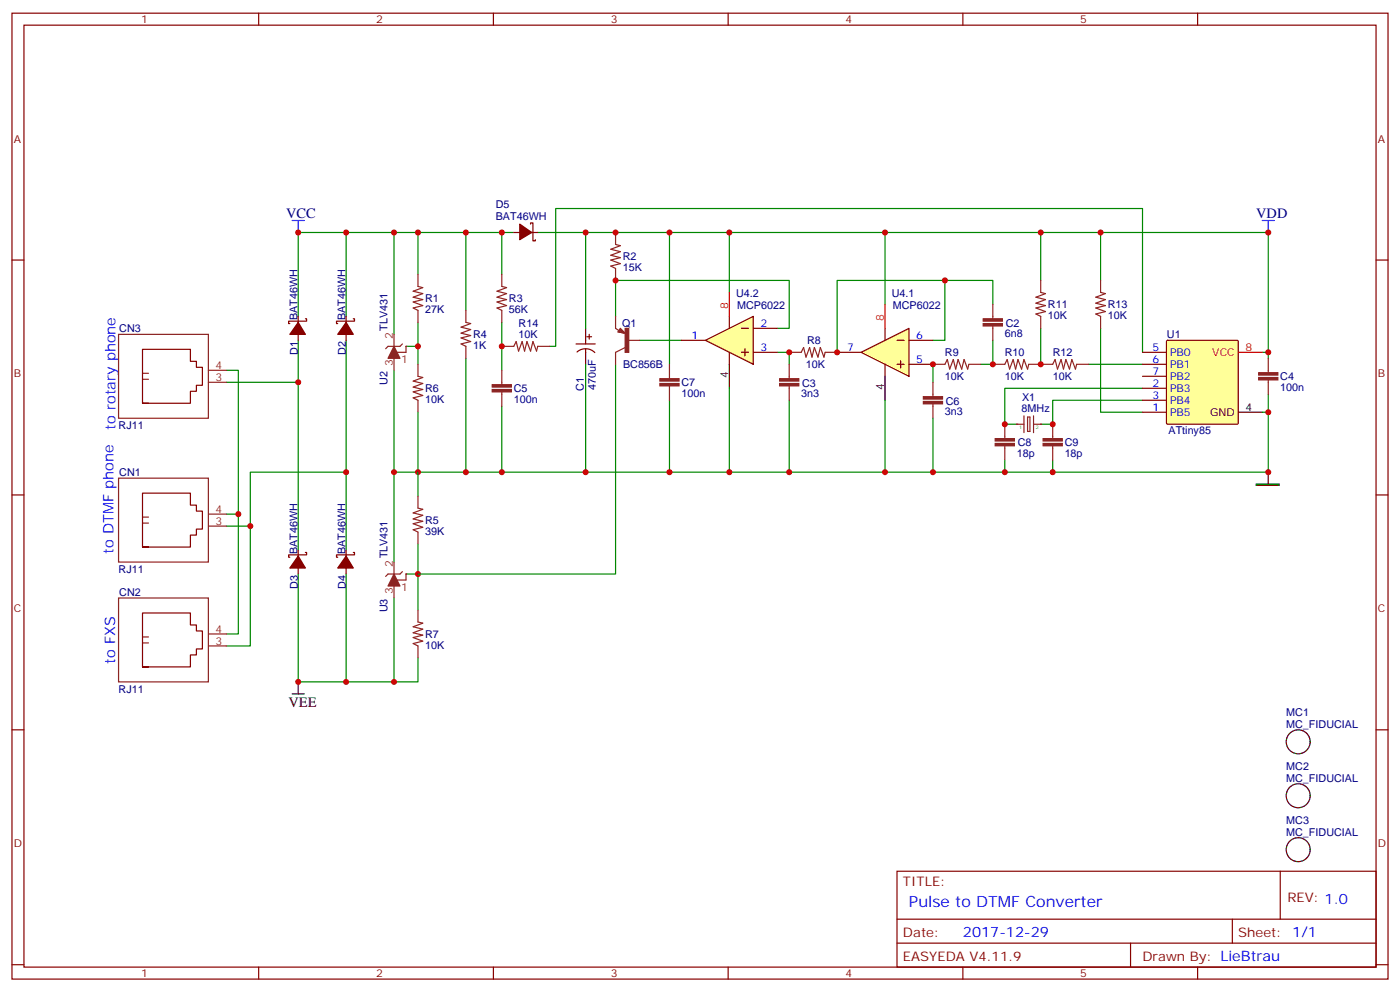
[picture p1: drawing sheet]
<svg xmlns="http://www.w3.org/2000/svg" width="412mm" height="292mm" viewBox="0 0 412 292" stroke-linecap="round" stroke-linejoin="round" font-family="sans-serif">
<g fill="none" stroke="#870000" stroke-width=".35">
<path d="M3.5 3.9h405.4v284.3h-405.4zM7.1 7.4h398.2v277.3h-398.2zM76.2 3.9v3.5M145.3 3.9v3.5M214.5 3.9v3.5M283.6 3.9v3.5M352.8 3.9v3.5M3.5 76.6h3.6M405.3 76.6h3.6M3.5 145.7h3.6M405.3 145.7h3.6M3.5 214.8h3.6"/>
<path d="M405.3 214.8h3.6M264.2 256.5h141.1v28.2h-141.1zM377.1 256.5v14.1M264.2 270.6h141.1M264.2 277.6h141.1M333 277.6v7.1M363 270.6v7M3.5 284h3.6M76.2 284.7v3.5M145.3 284.7v3.5M214.5 284.7v3.5M283.6 284.7v3.5"/>
<path d="M352.8 284.7v3.5M405.3 284h3.6"/>
</g>
<path d="M116.1 68.4v30M123.1 80.8v-12.4h-35.3v24.7M66.7 109h3.5v42.3M87.8 100.2v61.7M102 100.2v61.7M116.1 109v30h7v-17.6M119.6 102h3.5v5.2M102 139h-28.3v15.9M66.7 151.3h3.5v35.3h-3.5M66.7 154.9h7v35.2h-7M119.6 169h3.5M123.1 160.2v19.4" fill="none" stroke="#008700" stroke-width=".35"/>
<circle cx="123.1" cy="169" r=".88" fill="#c00"/>
<g fill="none" stroke="#008700" stroke-width=".35">
<path d="M123.1 68.4h14.1v23M137.2 68.4h10.6v12.4M158.4 68.4h14.1v28.3M172.5 68.4h42.3v17.7M214.8 68.4h45.9v21.2M260.7 68.4h45.9v14.2M306.6 68.4h67v37.1M147.8 94.9v14.1M181.3 82.6h51.2v14.1h-3.5M278.3 82.6h-31.7v21.1M292.5 89.6v-7h-14.2v17.6h-3.5M137.2 105.5v33.5h-14.1"/>
<path d="M147.8 119.6v19.4h-10.6M181.3 107.2v61.8h-58.2M229 103.7h3.5v3.5M232.5 117.8v21.2h28.2M260.7 117.8v21.2h14.1v-15.9M292.5 100.2v7h-3.6M373.6 116.1v5.3h-1.8M116.1 176v24.7h7v-7"/>
</g>
<path d="M86.1 64.9h3.5M87.8 64.9v3.5M371.8 64.9h3.6M373.6 64.9v3.5" fill="none" stroke="#00f" stroke-width=".35"/>
<path d="M86.1 204.3h3.5M87.8 200.7v3.6" fill="none" stroke="#000" stroke-width=".35"/>
<circle cx="70.2" cy="151.3" r=".88" fill="#c00"/>
<path d="M147.8 68.4h3.5M172.5 107.2v31.8h42.3M214.8 114.3v24.7h17.7M116.1 139v26.5M147.8 139h24.7" fill="none" stroke="#008700" stroke-width=".35"/>
<circle cx="147.8" cy="68.4" r=".88" fill="#c00"/>
<path d="M102 68.4v24.7M87.8 169v31.7h14.2v-31.7" fill="none" stroke="#008700" stroke-width=".35"/>
<circle cx="87.8" cy="200.7" r=".88" fill="#c00"/>
<path d="M102 200.7h14.1" fill="none" stroke="#008700" stroke-width=".35"/>
<g fill="#c00">
<circle cx="116.1" cy="200.7" r=".88"/>
<circle cx="102" cy="200.7" r=".88"/>
</g>
<path d="M123.1 94.9v7.1" fill="none" stroke="#008700" stroke-width=".35"/>
<circle cx="123.1" cy="102" r=".88" fill="#c00"/>
<path d="M181.3 82.6v10.5M66.7 112.5h21.1M188.4 100.2h12.3M274.8 107.2v5.3" fill="none" stroke="#008700" stroke-width=".35"/>
<circle cx="87.8" cy="112.5" r=".88" fill="#c00"/>
<path d="M161.9 102h1.8v-40.6h172.8v42.3" fill="none" stroke="#008700" stroke-width=".35"/>
<circle cx="214.8" cy="68.4" r=".88" fill="#c00"/>
<path d="M197.2 68.4v38.8M197.2 117.8v21.2" fill="none" stroke="#008700" stroke-width=".35"/>
<g fill="#c00">
<circle cx="197.2" cy="68.4" r=".88"/>
<circle cx="260.7" cy="68.4" r=".88"/>
<circle cx="306.6" cy="68.4" r=".88"/>
<circle cx="373.6" cy="68.4" r=".88"/>
</g>
<path d="M371.8 103.7h1.8" fill="none" stroke="#008700" stroke-width=".35"/>
<g fill="#c00">
<circle cx="172.5" cy="68.4" r=".88"/>
<circle cx="137.2" cy="68.4" r=".88"/>
<circle cx="87.8" cy="68.4" r=".88"/>
<circle cx="123.1" cy="68.4" r=".88"/>
<circle cx="116.1" cy="68.4" r=".88"/>
<circle cx="102" cy="68.4" r=".88"/>
<circle cx="278.3" cy="82.5" r=".88"/>
</g>
<path d="M324.2 96.7v24.7h12.3M336.5 114.3h-40.5v10.6h3.5M336.5 117.8h-26.4v7.1h-3.5M296 135.5v3.5h14.1v-3.5M373.6 121.4v17.6h-63.5" fill="none" stroke="#008700" stroke-width=".35"/>
<circle cx="373.6" cy="121.4" r=".88" fill="#c00"/>
<path d="M320.7 107.2h15.8" fill="none" stroke="#008700" stroke-width=".35"/>
<circle cx="373.6" cy="103.7" r=".88" fill="#c00"/>
<path d="M324.2 68.4v14.2" fill="none" stroke="#008700" stroke-width=".35"/>
<g fill="#c00">
<circle cx="324.2" cy="68.4" r=".88"/>
<circle cx="260.7" cy="139" r=".88"/>
<circle cx="232.5" cy="139" r=".88"/>
<circle cx="214.8" cy="139" r=".88"/>
<circle cx="123.1" cy="139" r=".88"/>
<circle cx="172.5" cy="139" r=".88"/>
<circle cx="137.2" cy="139" r=".88"/>
<circle cx="147.8" cy="139" r=".88"/>
<circle cx="116.1" cy="139" r=".88"/>
</g>
<path d="M123.1 139v7" fill="none" stroke="#008700" stroke-width=".35"/>
<g fill="#c00">
<circle cx="73.7" cy="154.9" r=".88"/>
<circle cx="102" cy="139" r=".88"/>
<circle cx="197.2" cy="139" r=".88"/>
</g>
<path d="M274.8 139h21.2" fill="none" stroke="#008700" stroke-width=".35"/>
<g fill="#c00">
<circle cx="274.8" cy="139" r=".88"/>
<circle cx="296" cy="139" r=".88"/>
<circle cx="310.1" cy="139" r=".88"/>
</g>
<path d="M370.1 142.5h6.7v.4h-6.7z" fill="#000" stroke="#000" stroke-width=".35"/>
<path d="M373.6 139v3.5" fill="none" stroke="#000" stroke-width=".35"/>
<circle cx="373.6" cy="139" r=".88" fill="#c00"/>
<g fill="none" stroke="#000" stroke-width=".35">
<circle cx="382.4" cy="218.4" r="3.5"/>
<circle cx="382.4" cy="234.2" r="3.5"/>
<circle cx="382.4" cy="250.1" r="3.5"/>
</g>
<path d="M253.6 103.7l14.2-7v14.1z" fill="#ff9" stroke="#870000" stroke-width=".35"/>
<path d="M260.7 96.7v3.5M246.6 103.7h7M260.7 107.2v3.6M264.2 100.2h2.1M264.2 107.2h2.1M265.3 106.2v2.1M267.8 100.2h7M267.8 107.2h7" fill="none" stroke="#870000" stroke-width=".35"/>
<path d="M260.7 89.6v7.1" fill="none" stroke="#f00" stroke-width=".35"/>
<path d="M260.7 110.8v7" fill="none" stroke="#000" stroke-width=".35"/>
<path d="M207.8 100.2l14.1-7.1v14.1z" fill="#ff9" stroke="#870000" stroke-width=".35"/>
<g fill="none" stroke="#870000" stroke-width=".35">
<path d="M172.9 99.1h1.4M173.6 98.4v1.4M214.8 93.1v3.6M218.4 96.7h2.1M221.9 96.7h7.1M169.7 101.2h5.6M170 103.6a3.8 3.8 0 0 1 5.2 .2M172.5 100.2v1M172.5 102.7v1M200.7 100.2h7.1M214.8 103.7v3.5M218.4 103.7h2.1"/>
<path d="M219.4 102.7v2.1M221.9 103.7h7.1"/>
</g>
<path d="M214.8 86.1v7" fill="none" stroke="#f00" stroke-width=".35"/>
<path d="M172.5 96.7v3.5M172.5 103.7v3.5M214.8 107.2v7.1" fill="none" stroke="#000" stroke-width=".35"/>
<path d="M116.1 98.4v3.6M116.1 105.5v3.5M118.5 101.2l-.7 .8h-3.5l-.7 .7M119.6 102v1.7h-2.8" fill="none" stroke="#8c2424" stroke-width=".35"/>
<circle cx="119.6" cy="102" r=".18" fill="#8c2424"/>
<path d="M116.1 102l1.7 3.5h-3.5z" fill="#8c2424" stroke="#8c2424" stroke-width=".35"/>
<path d="M116.1 165.5v3.5M116.1 172.5v3.5M118.5 168.3l-.7 .7h-3.5l-.7 .7M119.6 169v1.7h-2.8" fill="none" stroke="#8c2424" stroke-width=".35"/>
<circle cx="119.6" cy="169" r=".18" fill="#8c2424"/>
<path d="M116.1 169l1.7 3.5h-3.5z" fill="#8c2424" stroke="#8c2424" stroke-width=".35"/>
<path d="M123.1 80.8v3.5l1.4 .4-2.8 1 2.8 .7-2.8 1.1 2.8 .7-2.8 .7 2.8 1.1-2.8 .7 1.4 .7v3.5M137.2 91.4v3.5l1.4 .3-2.8 1.1 2.8 .7-2.8 1.1 2.8 .7-2.8 .7 2.8 1-2.8 .7 1.4 .8v3.5M147.8 80.8v3.5l1.4 .4-2.8 1 2.8 .7-2.8 1.1 2.8 .7-2.8 .7 2.8 1.1-2.8 .7 1.4 .7v3.5M123.1 107.2v3.6l1.4 .3-2.8 1.1 2.8 .7-2.8 1 2.8 .8-2.8 .7 2.8 1-2.8 .7 1.4 .7v3.6M147.8 102h3.5l.7-1.5 .8 2.9 1-2.9 .7 2.9 .7-2.9 1.1 2.9 .7-2.9 1 2.9 .4-1.4h3.5M123.1 146v3.6l1.4 .3-2.8 1.1 2.8 .7-2.8 1.1 2.8 .7-2.8 .7 2.8 1-2.8 .7 1.4 .7v3.6M123.1 179.6v3.5l1.4 .3-2.8 1.1 2.8 .7-2.8 1.1 2.8 .7-2.8 .7 2.8 1-2.8 .7 1.4 .7v3.6" fill="none" stroke="#8c2424" stroke-width=".35"/>
<circle cx="147.8" cy="102" r=".88" fill="#c00"/>
<path d="M181.3 68.4v3.6l1.4 .3-2.8 1.1 2.8 .7-2.8 1 2.8 .7-2.8 .8 2.8 1-2.8 .7 1.4 .7v3.6M147.8 109v4.2M147.8 115.4v4.2" fill="none" stroke="#8c2424" stroke-width=".35"/>
<g fill="#8c2424" stroke="#8c2424" stroke-width=".35">
<path d="M145 114.7h5.6v.7h-5.6z"/>
<path d="M145 113.2h5.6v.7h-5.6z"/>
</g>
<g fill="#c00">
<circle cx="181.3" cy="68.4" r=".88"/>
<circle cx="181.3" cy="82.5" r=".88"/>
</g>
<path d="M181.3 93.1v3.6l1.1 .7M182.4 97.7l.3-.3 .7 .3h-.7M182.7 96.7l1.4 1.4-2.1-.4zM182.7 97l1.1 1.1-1.4-.4zM184.1 102.3l-2.8 1.4v3.5M184.9 100.2h3.5M197.2 107.2v4.3M197.2 113.6v4.2M232.5 103.7h3.5l.7-1.4 .7 2.8 1.1-2.8 .7 2.8 .7-2.8 1 2.8 .8-2.8 1 2.8 .4-1.4h3.5" fill="none" stroke="#8c2424" stroke-width=".35"/>
<g fill="#8c2424" stroke="#8c2424" stroke-width=".35">
<path d="M184.1 96.7h1.1v7h-1.1z"/>
<path d="M194.4 112.9h5.6v.7h-5.6z"/>
<path d="M194.4 111.5h5.6v.7h-5.6z"/>
</g>
<g fill="#c00">
<circle cx="246.6" cy="103.7" r=".88"/>
<circle cx="232.5" cy="103.7" r=".88"/>
</g>
<path d="M274.8 107.2h3.5l.7-1.4 .8 2.9 1-2.9 .7 2.9 .7-2.9 1.1 2.9 .7-2.9 1 2.9 .4-1.5h3.5" fill="none" stroke="#8c2424" stroke-width=".35"/>
<circle cx="274.8" cy="107.2" r=".88" fill="#c00"/>
<path d="M292.5 107.2h3.5l.7-1.4 .7 2.9 1-2.9 .8 2.9 .7-2.9 1 2.9 .7-2.9 1.1 2.9 .3-1.5h3.6" fill="none" stroke="#8c2424" stroke-width=".35"/>
<circle cx="292.5" cy="107.2" r=".88" fill="#c00"/>
<path d="M306.6 82.6v3.5l1.4 .3-2.8 1.1 2.8 .7-2.8 1.1 2.8 .7-2.8 .7 2.8 1-2.8 .7 1.4 .7v3.6M324.2 82.6v3.5l1.4 .3-2.8 1.1 2.8 .7-2.8 1.1 2.8 .7-2.8 .7 2.8 1-2.8 .7 1.4 .7v3.6M306.6 107.2h3.5l.7-1.4 .7 2.9 1.1-2.9 .7 2.9 .7-2.9 1 2.9 .7-2.9 1.1 2.9 .3-1.5h3.6" fill="none" stroke="#8c2424" stroke-width=".35"/>
<path d="M306.6 96.7v10.5" fill="none" stroke="#008700" stroke-width=".35"/>
<circle cx="306.6" cy="107.2" r=".88" fill="#c00"/>
<path d="M373.6 105.5v4.2M373.6 111.8v4.3M299.5 124.9h2.1M301.6 122.4v5M302.7 122.8h.7v4.2h-.7zM304.4 124.9h2.2M304.4 122.4v5" fill="none" stroke="#8c2424" stroke-width=".35"/>
<g fill="#8c2424" stroke="#8c2424" stroke-width=".35">
<path d="M370.8 111.1h5.6v.7h-5.6z"/>
<path d="M370.8 109.7h5.6v.7h-5.6z"/>
</g>
<g fill="#8c2424">
<circle cx="306.6" cy="124.9" r=".18"/>
<circle cx="299.5" cy="124.9" r=".18"/>
</g>
<path d="M292.5 89.6v4.2M292.5 96v4.2M232.5 107.2v4.3M232.5 113.6v4.2M274.8 112.5v4.3M274.8 118.9v4.2M296 124.9v4.2M296 131.2v4.3" fill="none" stroke="#8c2424" stroke-width=".35"/>
<g fill="#8c2424" stroke="#8c2424" stroke-width=".35">
<path d="M229.7 112.9h5.6v.7h-5.6z"/>
<path d="M229.7 111.5h5.6v.7h-5.6z"/>
<path d="M272 118.2h5.6v.7h-5.6z"/>
<path d="M272 116.8h5.6v.7h-5.6z"/>
<path d="M289.6 95.2h5.7v.8h-5.7z"/>
<path d="M289.6 93.8h5.7v.7h-5.7z"/>
<path d="M293.2 130.5h5.6v.7h-5.6z"/>
<path d="M293.2 129.1h5.6v.7h-5.6z"/>
</g>
<circle cx="296" cy="124.9" r=".88" fill="#c00"/>
<path d="M310.1 124.9v4.2M310.1 131.2v4.3" fill="none" stroke="#8c2424" stroke-width=".35"/>
<g fill="#8c2424" stroke="#8c2424" stroke-width=".35">
<path d="M307.3 130.5h5.6v.7h-5.6z"/>
<path d="M307.3 129.1h5.6v.7h-5.6z"/>
</g>
<circle cx="310.1" cy="124.9" r=".88" fill="#c00"/>
<g fill="none" stroke="#8c2424" stroke-width=".35">
<path d="M34.9 98.4h26.5v24.7h-26.5zM42 111.7h1.7M42 109.9h1.7M61.4 112.5h5.3M61.4 109h5.3M34.9 140.8h26.5v24.7h-26.5zM42 154h1.7M42 152.2h1.7M61.4 154.9h5.3M61.4 151.3h5.3M34.9 176h26.5v24.7h-26.5zM42 189.3h1.7"/>
<path d="M42 187.5h1.7M61.4 190.1h5.3M61.4 186.6h5.3"/>
</g>
<path d="M42 118.7v-15.9h14.1v3.6h1.8v1.7h1.7v5.3h-1.7v1.8h-1.8v3.5h-14.1h1.7M42 161v-15.8h14.1v3.5h1.8v1.8h1.7v5.3h-1.7v1.7h-1.8v3.5h-14.1h1.7M42 196.3v-15.9h14.1v3.6h1.8v1.7h1.7v5.3h-1.7v1.8h-1.8v3.5h-14.1h1.7" fill="none" stroke="#870000" stroke-width=".35"/>
<path d="M343.7 100.4l.3-.2h20.4l.3 .2 .1 24.1-.2 .3-20.6 .1-.3-.2z" fill="#ff9" stroke="#870000" stroke-width=".35"/>
<g fill="none" stroke="#870000" stroke-width=".35">
<path d="M151.3 68.4h7.1M156.3 66v-.4h.7v5.3h.7v-.3M87.8 93.1v7.1M90 93.8h.3v.7h-5.3v.7h.4M102 93.1v7.1M104.1 93.8h.3v.7h-5.3v.7h.4M336.5 114.3h7.1M336.5 117.8h7.1M336.5 103.7h7.1M336.5 107.2h7.1M336.5 110.8h7.1M336.5 121.4h7.1"/>
<path d="M87.8 161.9v7.1M90 162.6h.3v.7h-5.3v.7h.4M102 161.9v7.1M104.1 162.6h.3v.7h-5.3v.7h.4"/>
</g>
<path d="M364.8 121.4h7" fill="none" stroke="#000" stroke-width=".35"/>
<path d="M364.8 103.7h7" fill="none" stroke="#f00" stroke-width=".35"/>
<g fill="#870000" stroke="#870000" stroke-width=".35">
<path d="M87.8 94.9l2.2 3.5h-4.6z"/>
<path d="M102 94.9l2.1 3.5h-4.6z"/>
<path d="M87.8 163.7l2.2 3.5h-4.6z"/>
<path d="M102 163.7l2.1 3.5h-4.6z"/>
<path d="M153.1 66l3.5 2.4-3.5 2.2z"/>
</g>
<text font-size="4.6" fill="#00f" x="267.8" y="267.1">Pulse to DTMF Converter</text>
<g font-size="4.2" fill="#000080">
<text x="84.3" y="64.2">VCC</text>
<text x="370.1" y="64.2">VDD</text>
</g>
<g font-size="4.2" fill="#00f">
<text x="34" y="126.5" transform="rotate(-90 34 126.5)">to rotary phone</text>
<text x="33.4" y="162.9" transform="rotate(-90 33.4 162.9)">to DTMF phone</text>
<text x="33.9" y="195.4" transform="rotate(-90 33.9 195.4)">to FXS</text>
<text x="283.6" y="275.9">2017-12-29</text>
</g>
<text font-size="4.2" x="85" y="208.1">VEE</text>
<g font-size="3.9" fill="#800">
<text x="266" y="260.7">TITLE:</text>
<text x="379.2" y="265.6">REV: 1.0</text>
<text x="266" y="275.9">Date:</text>
<text x="364.8" y="275.9">Sheet: 1/1</text>
<text x="266" y="282.9">EASYEDA V4.11.9</text>
<text x="336.5" y="282.9">Drawn By: LieBtrau</text>
</g>
<g font-size="3.2" fill="#800">
<text x="41.6" y="6.9">1</text>
<text x="110.8" y="6.9">2</text>
<text x="179.9" y="6.9">3</text>
<text x="249.1" y="6.9">4</text>
<text x="318.2" y="6.9">5</text>
<text x="4.1" y="42">A</text>
<text x="405.9" y="42">A</text>
<text x="4.1" y="111.1">B</text>
<text x="405.9" y="111.1">B</text>
<text x="4.1" y="180.3">C</text>
<text x="405.9" y="180.3">C</text>
<text x="4.1" y="249.4">D</text>
<text x="405.9" y="249.4">D</text>
<text x="41.6" y="287.7">1</text>
<text x="110.8" y="287.7">2</text>
<text x="179.9" y="287.7">3</text>
<text x="249.1" y="287.7">4</text>
<text x="318.2" y="287.7">5</text>
</g>
<g font-size="3.2" fill="#000080">
<text x="146" y="64.7">BAT46WH</text>
<text x="146" y="61.2">D5</text>
<text x="183.4" y="76.6">R2</text>
<text x="183.4" y="79.8">15K</text>
<text x="125.2" y="89">R1</text>
<text x="149.9" y="89">R3</text>
<text x="216.9" y="87.3">U4.2</text>
<text x="262.7" y="87.3">U4.1</text>
<text x="87.7" y="94.3" transform="rotate(-90 87.7 94.3)">BAT46WH</text>
<text x="101.8" y="94.3" transform="rotate(-90 101.8 94.3)">BAT46WH</text>
<text x="125.2" y="92.2">27K</text>
<text x="149.9" y="92.2">56K</text>
<text x="217.1" y="90.8">MCP6022</text>
<text x="263" y="90.8">MCP6022</text>
<text x="308.7" y="94">10K</text>
<text x="308.7" y="90.8">R11</text>
<text x="326.3" y="94">10K</text>
<text x="326.3" y="90.8">R13</text>
<text x="35.1" y="97.8">CN3</text>
<text x="114.1" y="97.4" transform="rotate(-90 114.1 97.4)">TLV431</text>
<text x="139.3" y="99.6">R4</text>
<text x="152.8" y="99.5">10K</text>
<text x="152.8" y="96.3">R14</text>
<text x="183.3" y="96.1">Q1</text>
<text x="237.8" y="101.4">R8</text>
<text x="296" y="99.2">6n8</text>
<text x="296.3" y="96.2">C2</text>
<text x="343.8" y="99.6">U1</text>
<text x="87.7" y="104.4" transform="rotate(-90 87.7 104.4)">D1</text>
<text x="101.8" y="104.5" transform="rotate(-90 101.8 104.5)">D2</text>
<text x="139.3" y="102.7">1K</text>
<text x="278.3" y="104.9">R9</text>
<text x="296" y="104.9">R10</text>
<text x="310.1" y="104.9">R12</text>
<text x="114.1" y="113.2" transform="rotate(-90 114.1 113.2)">U2</text>
<text x="183.5" y="108.5">BC856B</text>
<text x="200.7" y="113.7">C7</text>
<text x="236.3" y="113.8">C3</text>
<text x="237.4" y="108.3">10K</text>
<text x="278.3" y="112">10K</text>
<text x="296" y="112">10K</text>
<text x="310.1" y="112">10K</text>
<text x="377.1" y="111.9">C4</text>
<text x="125.2" y="118.6">10K</text>
<text x="125.2" y="115.4">R6</text>
<text x="151.3" y="118.6">100n</text>
<text x="151.3" y="115.4">C5</text>
<text x="172" y="115" transform="rotate(-90 172 115)">C1</text>
<text x="175.5" y="114.9" transform="rotate(-90 175.5 114.9)">470uF</text>
<text x="200.7" y="116.9">100n</text>
<text x="236" y="116.8">3n3</text>
<text x="278.6" y="119.1">C6</text>
<text x="301.1" y="118.2">X1</text>
<text x="377.1" y="115.1">100n</text>
<text x="278.3" y="122.1">3n3</text>
<text x="301" y="121.3">8MHz</text>
<text x="34.9" y="126.4">RJ11</text>
<text x="299.8" y="131.4">C8</text>
<text x="313.6" y="131.3">C9</text>
<text x="344.2" y="127.8">ATtiny85</text>
<text x="299.5" y="134.5">18p</text>
<text x="313.6" y="134.5">18p</text>
<text x="35.1" y="140.2">CN1</text>
<text x="125.2" y="154.3">R5</text>
<text x="125.2" y="157.5">39K</text>
<text x="87.6" y="163.1" transform="rotate(-90 87.6 163.1)">BAT46WH</text>
<text x="101.8" y="163.1" transform="rotate(-90 101.8 163.1)">BAT46WH</text>
<text x="114.1" y="164.4" transform="rotate(-90 114.1 164.4)">TLV431</text>
<text x="34.9" y="168.8">RJ11</text>
<text x="87.7" y="173.2" transform="rotate(-90 87.7 173.2)">D3</text>
<text x="101.8" y="173.2" transform="rotate(-90 101.8 173.2)">D4</text>
<text x="35.1" y="175.4">CN2</text>
<text x="114.1" y="180.3" transform="rotate(-90 114.1 180.3)">U3</text>
<text x="125.2" y="191">10K</text>
<text x="125.2" y="187.8">R7</text>
<text x="34.9" y="204.1">RJ11</text>
<text x="378.9" y="214.3">MC_FIDUCIAL</text>
<text x="378.9" y="210.8">MC1</text>
<text x="378.9" y="226.7">MC2</text>
<text x="378.9" y="230.2">MC_FIDUCIAL</text>
<text x="378.9" y="242.6">MC3</text>
<text x="378.9" y="246.1">MC_FIDUCIAL</text>
</g>
<g font-size="3.2" fill="#f00">
<text x="214.5" y="91" transform="rotate(-90 214.5 91)">8</text>
<text x="260.3" y="94.5" transform="rotate(-90 260.3 94.5)">8</text>
<text x="357.1" y="104.8">VCC</text>
<text x="366.9" y="103.4">8</text>
</g>
<g font-size="3.2" fill="#8d2323">
<text x="115.7" y="99.8" transform="rotate(-90 115.7 99.8)">2</text>
<text x="115.7" y="107.9" transform="rotate(-90 115.7 107.9)">3</text>
<text x="118.2" y="106.9">1</text>
<text x="63.5" y="112.2">3</text>
<text x="63.5" y="108.7">4</text>
<text x="63.5" y="154.5">3</text>
<text x="63.5" y="151">4</text>
<text x="115.7" y="166.9" transform="rotate(-90 115.7 166.9)">2</text>
<text x="118.2" y="173.9">1</text>
<text x="115.7" y="174.9" transform="rotate(-90 115.7 174.9)">3</text>
<text x="63.5" y="189.8">3</text>
<text x="63.5" y="186.3">4</text>
</g>
<g font-size="3.2" fill="#00f">
<text x="203.7" y="99.8">1</text>
<text x="224" y="96.3">2</text>
<text x="269.9" y="99.8">6</text>
<text x="224" y="103.4">3</text>
<text x="249.5" y="103.4">7</text>
<text x="269.9" y="106.9">5</text>
<text x="339.5" y="103.4">5</text>
<text x="339.5" y="106.9">6</text>
<text x="344.7" y="104.8">PB0</text>
<text x="339.5" y="113.9">2</text>
<text x="339.5" y="110.4">7</text>
<text x="344.7" y="108.3">PB1</text>
<text x="344.7" y="111.8">PB2</text>
<text x="339.5" y="117.5">3</text>
<text x="344.7" y="115.4">PB3</text>
<text x="344.7" y="118.9">PB4</text>
<text x="339.5" y="121">1</text>
<text x="344.7" y="122.4">PB5</text>
</g>
<g font-size="3.2">
<text x="214.5" y="111.4" transform="rotate(-90 214.5 111.4)">4</text>
<text x="260.3" y="114.9" transform="rotate(-90 260.3 114.9)">4</text>
<text x="356.4" y="122.4">GND</text>
<text x="366.9" y="121">4</text>
</g>
<g font-size="1.4" fill="#238d23">
<text x="300.2" y="126.3">1</text>
<text x="305.2" y="126.3">2</text>
</g>
</svg>
